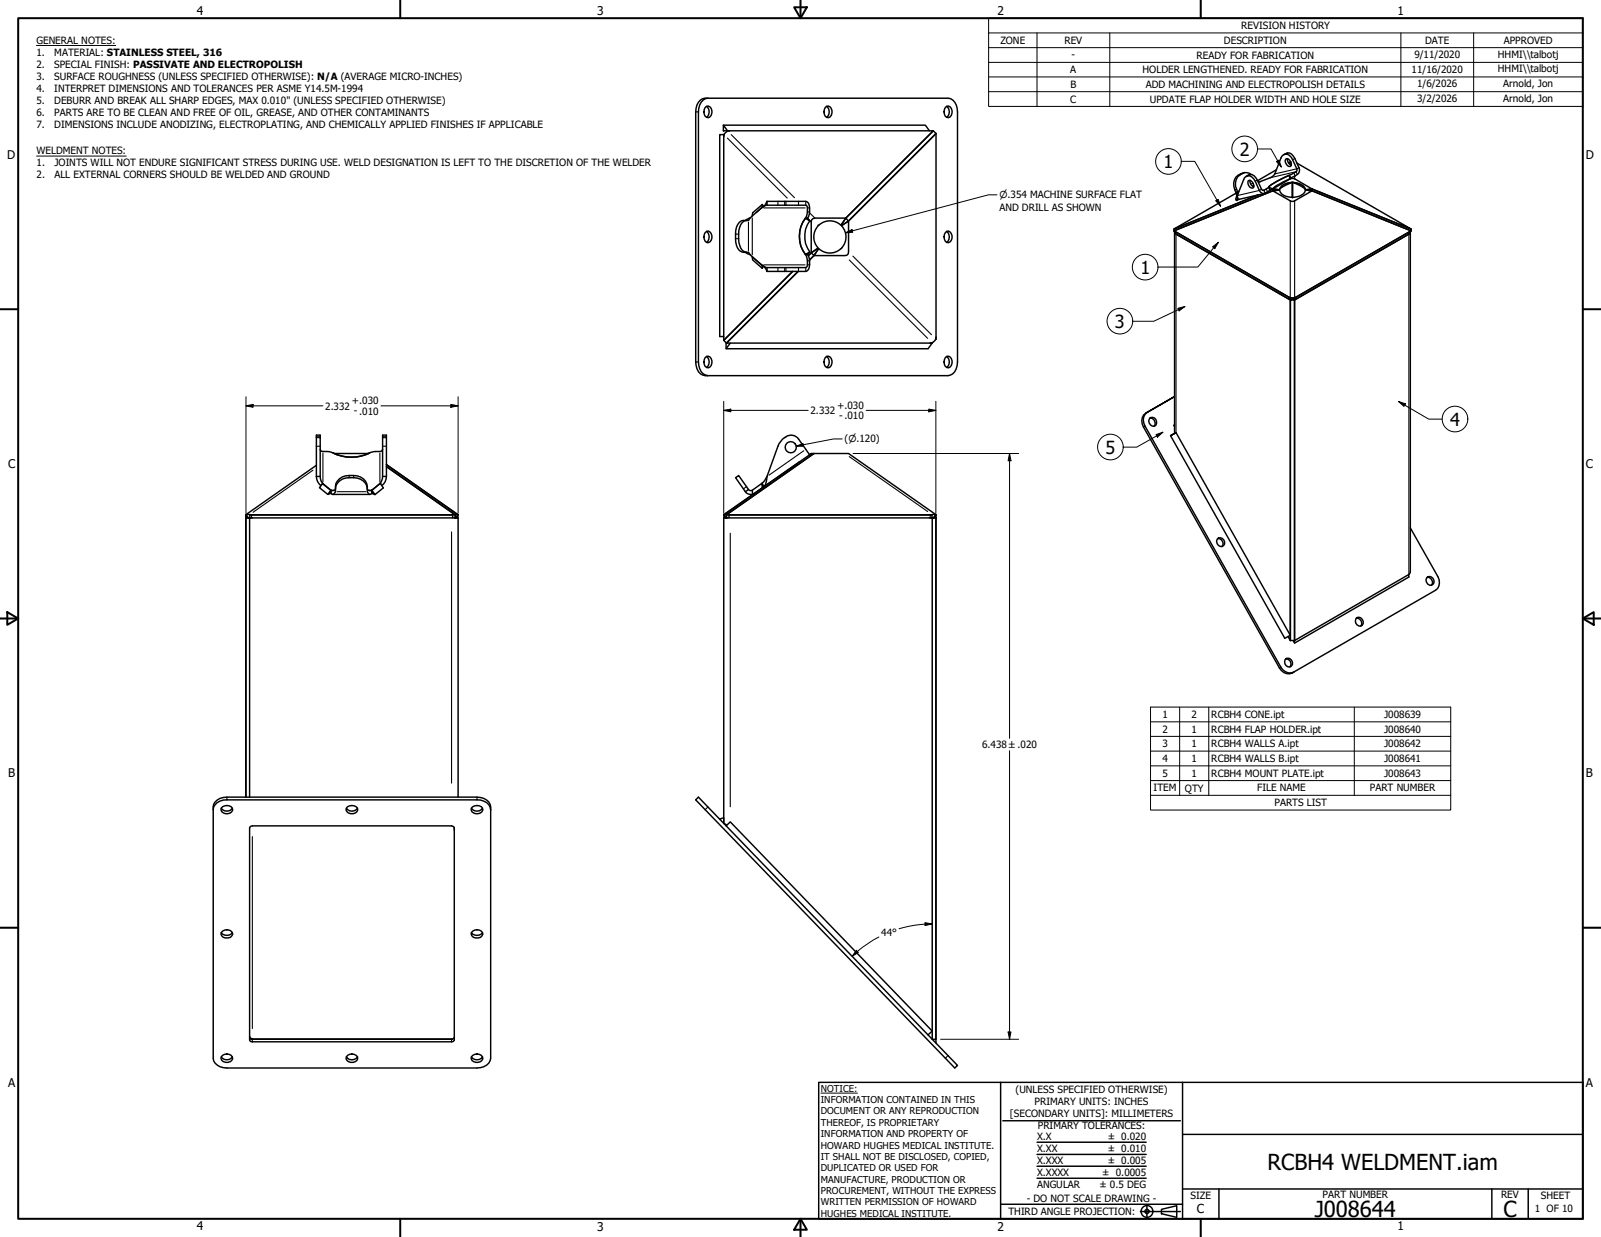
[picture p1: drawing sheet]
<svg xmlns="http://www.w3.org/2000/svg" width="559mm" height="432mm" viewBox="0 0 559 432" stroke-linecap="round" stroke-linejoin="round" font-family="sans-serif">
<!-- layer: Visible (ANSI) -->
<g fill="none" stroke="#000" stroke-width=".51">
<path d="M244.5 34.9l.8-.5 .8-.1h84.8a4.2 4.2 0 0 1 3.3 4.8v87.3a4.2 4.2 0 0 1-3.3 4.7h-84.8a4.2 4.2 0 0 1-3.3-4.7v-87.3a5.3 5.3 0 0 1 1.7-4.2zM246.1 37.5l.5-.4a1.97 1.97 0 0 1 1.8 1.1 1.97 1.97 0 0 1-.2 2.1l-1 .8a2.22 2.22 0 0 1-1.1-3.6zM246.6 37.1a2.49 2.49 0 0 1 0 3.9M247.1 34.3a4.2 4.2 0 0 0-3.3 4.8v87.3a4.2 4.2 0 0 0 3.3 4.7M288 37.5l.5-.4a1.97 1.97 0 0 1 1.8 1.1 1.97 1.97 0 0 1-.2 2.1l-1 .8a2.22 2.22 0 0 1-1.1-3.6zM288.5 37.1a2.38 2.38 0 0 1 0 3.9M329.9 37.5l.6-.4a1.97 1.97 0 0 1 1.7 1.1 1.97 1.97 0 0 1-.2 2.1l-1 .8a2.22 2.22 0 0 1-1.1-3.6zM330.4 37.1a2.38 2.38 0 0 1 0 3.9M252.5 43.7l1.4 2h-1.4zM252.5 43.7h70.5l1.4 2M252.6 47.7v71.1l24.1-24.1-24.1 24.1 1 1M252.6 47h-1.4v70.5h1.4"/>
<path d="M252.7 47.1l-.1 .6M252.7 47l-.1 .7M252.8 46.9l-.1 .1M254.6 45.7l-.8 .1M254.6 45.7l-1 .3-.9 1.1M254.6 45.7h71.2l-30.6 30.4M445.5 59.2l-6.5 3.9M448 54l.8-.3a1.86 1.86 0 0 1 2.6 .8 8.3 8.3 0 0 1 2.1 5.4 4.1 4.1 0 0 1-3.1 2.3M448.8 55.6l.3-.2a1.86 1.86 0 0 1 1.3 2.7 1.87 1.87 0 0 1-1.6-2.5zM449.4 55.4a2.25 2.25 0 0 0 1.3 2.3M450.5 56.5l-.8 .3M452.7 57l39.8 22.9-34.5-13.9"/>
<path d="M260.5 77a4.1 4.1 0 0 0-2.7 4.7 6.3 6.3 0 0 0 2 6.2l.7 .2M262 75.9l-1.8 1.1M265.9 72.4l-1.9 1.8M266.1 71.4l-3.4 2.9-.1 1M266.5 72.1l-.4-.7v1M267.7 71.6l13.8 .2a5.6 5.6 0 0 1-1.3 5.7 10.9 10.9 0 0 0 1.3 12l.2 .7a2.85 2.85 0 0 1-.5 3.2h-13.5M267.7 71.6l-1.9 1-3.2 2.8-1.4 1.6h-1.7a4.1 4.1 0 0 0-2.8 4.7 7.8 7.8 0 0 0 1.4 5.7l1.4 .7h1.7l1.4 1.6 3.2 2.8 1.9 .9M267.7 70.3h13.5a1.93 1.93 0 0 1 1.4 2.3 5.7 5.7 0 0 1-.7 3.6M267.7 70.3l-.6 1.2-.8 .8M267.7 70.3v1.3M281.1 76.2h.8l.7 .9zM282.6 77.1a9.3 9.3 0 0 0 0 10.8"/>
<path d="M285.9 78.5a5.6 5.6 0 0 0-.4 7.9M293.4 78.5h.2l1.6-2.4h-10.8l-1.1 .7-.2 11.5 2.3-1.6v-.3M293.4 78.5a5.6 5.6 0 0 0-7.5 0M295.2 76.1l1 1.1-2.3 1.5-.3-.2zM295.2 76.1l30.6-30.4 .9 .9-30.5 30.6 30.5-30.6v71.1M431.4 67.1l.3 1.2M431.4 67.4l-21.6 12.5 29.4-11.9-29.4 11.9v.7l34.4-14-34.4 14 .3 .4M431.9 69l-.4 1 .9-.4M432 66.9l-.1 1.3-.1-.1-.5 1.4 .2 .5M432 66.9l-.6 .2M434.3 60.3a4.1 4.1 0 0 0-3.3 5.9l.4 .9M434.9 61.6a2.36 2.36 0 0 1 3.9 1.3l1.8 3.5a4.3 4.3 0 0 0 3.1-1.9l7.1-3.7 1.6-.9 .3-.5a11.9 11.9 0 0 0-2.7-5.2 1.82 1.82 0 0 0-2.9 .9l-2.4 6-1.3 .9-4.2 1.5"/>
<path d="M435.7 63.1l.4-.2a1.86 1.86 0 0 1 1.2 2.8 1.87 1.87 0 0 1-1.6-2.6zM436.3 62.9a2.14 2.14 0 0 0 1.3 2.3M436.8 60.9a3.7 3.7 0 0 0-4.2 .2 3.7 3.7 0 0 0-1.4 3.9l.8 1.9M441.3 67.6l-8.9 2M442.8 65.3l1.4 .6-1 .5zM443.2 66.4l-.2 .2a2.23 2.23 0 0 1-3.1 .5l-.4-.6a6.7 6.7 0 0 0-3.3-5.1 1.77 1.77 0 0 0-2.1 1.3l-2.2 5.6 .2 1 .3 .3M444.2 66.6l2.3-.2a5 5 0 0 0 6.1 2.3 3.7 3.7 0 0 0 3.1-2.3l2.3 .2-6.6 3.7-1.1-.2zM444.2 66l2.3 .4-2.3 .2zM444.2 66l-1 .4M447.5 64.7l2.1-.9 1.2-.1-2.9 1.4-1.3 1zM450 61.2l.3 1.2zM450.3 62.4h1.6l6.1 3.6-2.4 .1"/>
<path d="M450.3 62.4l-6.1 3.6 2.4 .1M450.3 62.4l-4.5 2.2-1.6 1.3M450.8 63.7h.6M451.1 63.6v5.4M451.4 63.7a4.4 4.4 0 0 1 4.2 2.4l-1.3-1zM451.4 63.7h.1M455.7 66.2l2.3-.2v.6zM458 66l34.5 13.9v.7l-.4 .4M458 66.6l34.5 14M246.1 81.2l.5-.4a1.68 1.68 0 0 1 1.9 2.3 1.5 1.5 0 0 1-1.9 1.5 2.51 2.51 0 0 1-.5-3.4zM246.6 80.8a2.49 2.49 0 0 1 0 3.8M260.2 88.1l1.8 .9"/>
<path d="M265.9 92.6l-3.3-2.9 .1 1 3.4 3M266.1 92.6v1.1l.4-.8M266.3 92.8l.8 .7 .6 1.2M267.7 93.4v1.3M281.1 88.8l1.5-.9-.7 .9zM281.9 88.8a5.6 5.6 0 0 1-.2 5.8l-.5 .1h-13.5M283.1 88.3l2.3-1.6 .2 .2-1.5 2.3zM283.1 88.3l-1 1M284.1 89.2l-1.5 1.5M293.9 86.4a5.6 5.6 0 0 1-8 .5h-.3l-1.5 2.3h10.8l.7-.1 .4-.5 .2-11.4-2.3 1.5a6.1 6.1 0 0 1 0 7.7M329.9 81.2l.6-.4a1.68 1.68 0 0 1 1.8 2.3 1.5 1.5 0 0 1-1.8 1.5 2.51 2.51 0 0 1-.6-3.4zM330.4 80.8a2.38 2.38 0 0 1 0 3.8"/>
<path d="M410 80.8l.5 .9 39.8 23 .6-.3-.5 .3h1.4l-.5-.3 .6 .3 39.8-23 .6-.9M410 81v70.3M410.1 81l-.3-.4 41 23.8M410.1 81l.2 .1M491.9 81.1l.6-.5-40.6 23.3M492.3 81l-.2 119.1-.4 .4-39.9 23.1M253.6 119.8l25-25.1-25 25.1h71.1M253.6 119.8l-.2 1.9h70.5l1.5-1.9M254.9 119.8l-1.5 1.9M325.4 119.7l-.7 .1M325.5 119.6l-.1 .1M326.7 117.7l-.2 .8"/>
<path d="M326.7 117.7l-.1 .7-.5 .7-1.4 .7M450.3 104.7v118.9l-.7-1.4M450.3 103.9h1.6M450.4 103.9l.3 .5-.3 .2zM450.4 103.9l-40.1-23v.6l.2 .2 39.9 22.9M450.4 104.7v118.9M450.7 104.3l.1 .1M450.8 104.4h.6M451.5 104.3l-.1 .1M451.8 103.9v.7l-.3-.2zM451.8 103.9l40.1-23-.2 .8-39.9 22.9M451.8 104.7v118.9"/>
<path d="M451.9 103.9l-.5 .5M451.9 104.7v118.9M246.1 124.8l.5-.4a1.97 1.97 0 0 1 1.8 1.1 1.97 1.97 0 0 1-.2 2.1l-1 .8a2.22 2.22 0 0 1-1.1-3.6zM246.6 124.5a2.49 2.49 0 0 1 0 3.8M288 124.8l.5-.4a1.97 1.97 0 0 1 1.8 1.1 1.97 1.97 0 0 1-.2 2.1l-1 .8a2.22 2.22 0 0 1-1.1-3.6zM288.5 124.5a2.38 2.38 0 0 1 0 3.8M329.9 124.8l.6-.4a1.97 1.97 0 0 1 1.7 1.1 1.97 1.97 0 0 1-.2 2.1l-1 .8a2.22 2.22 0 0 1-1.1-3.6zM330.4 124.5a2.38 2.38 0 0 1 0 3.8M111.8 156.8l.4 .7 .5 .1a7.5 7.5 0 0 1 5 1.2 14.7 14.7 0 0 0 11.9-.9l3.4-.4 .5-.7M116.7 158.3h11.9M273.9 152.7l-1 .9-1.1 1.6-4.1 11.1M273.9 152.8a3.2 3.2 0 0 1 4.8 .4l3.9 5.6"/>
<path d="M282.5 158.6l.1 .1M282.6 158.8l.5-.5h1l-30.5 21.4v1.1v-1.1l71.7 .1M282.6 158.8l-3.6 2.5M283.1 158.3l-.5 .5M401.3 146a1.75 1.75 0 0 1 1.7 .9 1.75 1.75 0 0 1-.2 1.9M401.5 145.8a1.64 1.64 0 0 1 2.1 .9 1.64 1.64 0 0 1-.8 2.1 1.75 1.75 0 0 1-1.7-1.1 1.75 1.75 0 0 1 .4-1.9zM408.6 152.1l1.9-1.1zM410 148.5h-.3l.3 .4M410 148.3l-.3 .2M410.5 151l39.8 70.7-1.9 1.1-39.8-70.7M85.8 179.8l.8 .9M85.9 179.8l-.1 1h2.3"/>
<path d="M87.2 179.6l71.7 .1v1.1v-1.1l-24-16.8 24 16.8h1M87.2 179.8h70.8v1M87.2 179.6v1.2M110.4 162.4l-24.5 17.2h1.3M110.4 166.3a4.2 4.2 0 0 0 1.6 3.2M110.4 166.3h1.4M110.4 166.3v-14.4h1.4v14.4M111.8 166.3a3.5 3.5 0 0 0 .9 2.5M112.7 168.8l2.8 2.3M112.7 168.8v.1M115.4 171.1v1.1l-1 .4zM115.4 171.1l-2.9-2.3-1 1.4 2.9 2.4"/>
<path d="M115.4 172.2h.1M115.5 172.2l.8 .4 .8-1a4.5 4.5 0 0 1 4.8-5.6 5.4 5.4 0 0 1 6.1 2.8l.2 2.8 .8 1 .8-.4M115.5 171.1v1.1M116.1 172.6h13.1M117.1 170.6a4.4 4.4 0 0 1 4.8-3.8 5.4 5.4 0 0 1 6.1 2.8l.2 1M117.1 170.9l-.8 .4-.8-.2M128.2 170.9l.8 .4 .8-.2M129.8 171.1l1.1 1.6-1.1-.5zM129.8 171.1v1.1M129.8 171.1l2.9-2.4 1.1 1.6-2.9 2.4M133.5 166.3h1.4M133.5 166.3l-.3 1.5-.6 1-2.8 2.3"/>
<path d="M133.5 166.3v-14.4h1.4v14.4M134.9 166.3a3.9 3.9 0 0 1-1.6 3.2M159.8 179.8v1h-1.2M252.6 179.7l.8 1.1M252.7 179.8v1h1.2M260.2 171.6a2.35 2.35 0 0 0 2.5 .9M261.2 170.9l-3.4-4.9-1.1 .8 3.5 4.8M261.2 170.9a.99 .99 0 0 0 1.4 .2M261.2 170.9l-1 .7M265.9 168.7l-3.3 2.4 .1 1.6M266.5 169.5l-.6-.8 .2 1.6M267.7 166.3l-.8 1.5-1.1 1"/>
<path d="M267.7 166.3a6.3 6.3 0 0 1-1 3.6v-.1M279 161.3l-26.4 18.4 .8 1M279 161.3l-26.4 18.4h1l30.5-21.4h12.1l30.4 21.3M325.3 179.6h1.3M326.5 179.8l.2 1-.2-1-.7 .9M326.6 179.6l-.8 1.1M326.6 179.6v.2M85.9 180.8l-.1 97.5M85.9 180.8v-1l.7 1M86.6 180.7h.6M86.6 180.7v.1M86.9 180.7l-.2 .1"/>
<path d="M87.1 180.8h-1.2v97.5M159 180.7l.9-1-25-17.5 25 17.5-.8 1.1M254.4 180.8v-1h70.9v1M324.4 180.8h2.3v182l-.1-182h-1.2M325.3 180.7h.5M325.6 180.7l.2 .1M425 188a1.75 1.75 0 0 1 1.7 .9 1.75 1.75 0 0 1-.2 1.9M425.3 187.8a1.6 1.6 0 0 1 2 .9 1.6 1.6 0 0 1-.8 2.1 1.67 1.67 0 0 1-1.7-1 1.67 1.67 0 0 1 .5-2zM492.3 184.3l9.5 16.9a3.6 3.6 0 0 1-.8 4.9l-49.4 28.5a3.4 3.4 0 0 1-4.6-1.7l-47.3-84.1a3.5 3.5 0 0 1 .8-4.9l9.5-5.5-10.1 5.8a3.5 3.5 0 0 0-.8 4.8l47.4 84.1a3.4 3.4 0 0 0 5 1.5M473.5 215.8a1.75 1.75 0 0 1 1.6 .9 1.75 1.75 0 0 1-.2 1.9M473.6 215.6a1.63 1.63 0 0 1 2 .9 1.63 1.63 0 0 1-.7 2.1 1.72 1.72 0 0 1-1.7-1.1 1.72 1.72 0 0 1 .4-1.9zM491.7 200.6v.8l-39.8 23.1"/>
<path d="M497.9 201.8a1.53 1.53 0 0 1 2.3 .2 1.53 1.53 0 0 1-.6 2.3 1.72 1.72 0 0 1-1.7-2.5zM498.1 201.5a1.72 1.72 0 0 1 1.6 .9 1.72 1.72 0 0 1-.1 1.9M448.8 230.1a1.67 1.67 0 0 1 1.6 .8 1.67 1.67 0 0 1-.2 1.9M448.9 229.9a1.61 1.61 0 0 1 2 .8 1.61 1.61 0 0 1-.6 2.1 1.68 1.68 0 0 1-1.8-1 1.68 1.68 0 0 1 .4-1.9zM450.3 223.6h1.5M451.4 223.6l.5 .9-.1-.9M75.1 280a5.1 5.1 0 0 1 4.1-1.7h87.3a4.3 4.3 0 0 1 4.8 3.4v87.7a4.3 4.3 0 0 1-4.8 3.4h-87.3a4.3 4.3 0 0 1-4.8-3.4v-87.7l.1-.9zM87.1 278.3v-97.5h72.8v97.5M242.8 279.2l1-.9 90.4 93.6-1 .9zM74.4 282.6a4.2 4.2 0 0 1 4.8-3.4h87.3a4.2 4.2 0 0 1 4.8 3.4M77.2 282.1a2.35 2.35 0 0 0 3.9 0M77.7 281.6a2.2 2.2 0 0 1 3.5 1.2 2.24 2.24 0 0 1-2 1.3 2.24 2.24 0 0 1-2-1.3v-.7z"/>
<path d="M120.9 282.1a2.35 2.35 0 0 0 3.9 0M121.3 281.6a2.63 2.63 0 0 1 3.5 .5 2.02 2.02 0 0 1-1.4 2 2.02 2.02 0 0 1-2.3-.8l-.3-.5zM158.6 288.9l-.2 74.4-.8 .4h-69.5l-.9-.4v-74.6l.9-.4h69.5l.8 .4 .2 .3M164.5 282.1a2.35 2.35 0 0 0 3.9 0M165 281.6a2.2 2.2 0 0 1 3.5 1.2 2.24 2.24 0 0 1-2 1.3 2.24 2.24 0 0 1-2-1.3v-.7zM251.2 285.9l1.4-.5v2v-106.6h72.8v182h1.2l.1 1.3M252.7 287.5l1 .5M253.4 288.3l1.5-1.4 70.5 73-1.5 1.4M77.2 325.6a2.44 2.44 0 0 0 3.9 0M77.7 325.1a2.15 2.15 0 0 1 3.5 1 2.24 2.24 0 0 1-2 1.3 2.24 2.24 0 0 1-2-1.3v-.5zM164.5 325.6a2.44 2.44 0 0 0 3.9 0M165 325.1a2.15 2.15 0 0 1 3.5 1 2.24 2.24 0 0 1-2 1.3 2.24 2.24 0 0 1-2-1.3v-.5z"/>
<path d="M77.2 368.9a2.35 2.35 0 0 0 3.9 0M77.7 368.4a2.14 2.14 0 0 1 3.5 1.2 2.24 2.24 0 0 1-2 1.3 2.24 2.24 0 0 1-2-1.3v-.7zM87.1 361.8l1 1M87.1 362.1l.5 .5 .5 .2M87.4 362.6l.7 .2M88.1 362.8h69.7zM120.9 368.9a2.35 2.35 0 0 0 3.9 0M121.3 368.4a2.14 2.14 0 0 1 3.5 1.2 2.23 2.23 0 0 1-2 1.3 2.23 2.23 0 0 1-2-1.3zM158.6 362.1l-.2 .3-.8 .4M164.5 368.9a2.35 2.35 0 0 0 3.9 0M165 368.4a2.14 2.14 0 0 1 3.5 1.2 2.24 2.24 0 0 1-2 1.3 2.24 2.24 0 0 1-2-1.3v-.7z"/>
<circle cx="276" cy="156.1" r="1.94"/>
</g>
<!-- layer: Visible Narrow (ANSI) -->
<g fill="none" stroke="#000" stroke-width=".38">
<path d="M242.9 39.1h.8M253.9 48.2l20.9 21M255.2 47l22.1 22M449.2 53.5l-.8 .3M449.5 53.4l-.8 .4M450.3 56.5v1M451.9 55.3l-.7 .5M453.4 58.5l-.8 .4-7.7 1.8M261.2 77.5v10M262.6 76.1v12.9M266.6 72.6h14.4M271.5 70.4v1.2"/>
<path d="M273.9 70.4v1.2M274.3 70.4v1.2M278.7 70.4v1.2M281.1 76.2h.7M281.2 70.4v1.2M281.8 74h.7M281.8 72.6h.7M282.1 76.5l1 .9M282.6 74.4l1.8 1.7M431.6 66.1l-.6 .1M432 67.9l-.1 .2M432.5 66.7l-.5 .2"/>
<path d="M432.8 61.1l-.7 .1M433.6 60.6l-.6 .1M436.1 61l-.7 .4M436.4 61l-.8 .3M437.3 63.9l-.7 .4M437.6 64.7l-.5 .3M438.8 62.9l-.7 .4M439.9 63.4l-.6 .4M440.3 66l-.8 .5-7.6 1.8M440.9 66.5l.2-.1 .5 1M442 66l.4 .9M442.8 65.3l.4 1.1"/>
<path d="M450 61.2l.4 1M450.3 62.2v.2M450.3 70.1v33.8M451.6 60.4l.5 1M451.9 61.5v.9M451.9 70.1v33.8M452.8 60.9l-.4-1-9 2.1M256.7 81.7h1M256.7 83.3h1M266.6 92.5h14.4M271.5 93.5v1.2M273.9 93.5v1.2"/>
<path d="M274.3 93.5v1.2M278.7 93.5v1.2M281.1 88.8h.7M281.2 93.5v1.2M281.8 91.1h.7M281.8 92.5h.7M296.4 90.7l27.4 27.4M297.7 89.4l27.4 27.4M410.5 81.7v69.3M491.7 81.7v118.8M450 103.8v.7M452.2 103.8v.7"/>
<path d="M242.9 126.4h.8M110.5 152.5h1.2M110.5 152.8h1.2M110.5 155.8h1.2M112.7 158.2v10.1M117.6 158.4l-.3 .2M132.6 158.2v10.1M133.6 152.5h1.2M133.6 152.8h1.2M133.6 155.8h1.2M280.5 157.4l-12.1 8.5M296.4 159.4l27.4 19.2"/>
<path d="M399.7 148.8l-.6 .2M400.5 143.9l-.6 .3M87.8 179.7v1M109.2 164.1l-20.9 14.7M115.5 171.1h1.1M117.7 171.6h9.9M121.9 166v.7M123.4 166v.7M128.6 171.1h1.1M260.5 169.9l-1 .7M324.7 179.7v1M157.6 185.7v87.7"/>
<path d="M254.9 186.1v95.5M447 232.9l-.5 .2M79.2 278.3v.8M166.5 278.3v.8M88.1 292v67M247 281.7l-.8 .9M88.1 362.8v.9M157.6 362.8v.9M330.8 368.5l-.8 .9"/>
</g>
<!-- layer: Visible (ANSI) -->
<g fill="#000">
<circle cx="129.8" cy="172.2" r=".25"/>
<circle cx="132.6" cy="168.8" r=".25"/>
</g>
<!-- layer: Visible Narrow (ANSI) -->
<circle cx="491.7" cy="81.7" r=".19" fill="#000"/>
<!-- layer: Symbol (ANSI) -->
<g fill="none" stroke="#000" stroke-width=".35">
<path d="M12.7 15.9h27.7M345.1 11.5v-5.2h207.3v5.2M345.1 16.6h207.3M361.9 11.5v25.6M387.3 11.5v25.6M488.9 11.5v25.6M514.3 11.5v25.6M552.4 11.5h-207.3v5.1M552.4 11.5v25.6h-207.3v-20.5M345.1 21.8h207.3M345.1 26.9h207.3M345.1 32h207.3"/>
<path d="M12.8 54.5h31.3M412.3 56.3h4.7l9 15.7M438.9 52h4.7l3.6 6.3M445.5 56.4l.9-.5 .8 2.4zM424.4 70.1l.8-.5 .8 2.4zM423.2 86.2l2.1-1.6-1.3 2.2zM425.3 84.6l-7.2 8.6h-13.9M411.1 107.6l2.5-.6-2.1 1.5zM413.6 107l-10.9 5.1h-7.3M403.5 151.7l2.4-.8-1.9 1.7zM405.9 150.9l-9.2 5.2h-4.7M488.1 140.1l2.4 .9-.5 .9z"/>
<path d="M488.1 140.1l10.6 6.2h4.7M401.6 252h104.7M401.6 257h104.7M411.7 246.8v30.8M421.9 246.8v30.8M472.7 246.8v30.8M401.6 272.5h104.7v-25.7h-104.7v30.8M401.6 277.6v5.2h104.7v-5.2M401.6 262.2h104.7M401.6 267.3h104.7M506.3 272.5v5.1h-104.7"/>
<circle cx="407.8" cy="56.4" r="4.5"/>
<circle cx="434.4" cy="52" r="4.5"/>
<circle cx="399.7" cy="93.2" r="4.5"/>
<circle cx="390.9" cy="112.1" r="4.5"/>
<circle cx="387.6" cy="156.1" r="4.5"/>
<circle cx="507.8" cy="146.3" r="4.5"/>
</g>
<!-- layer: Border (ANSI) -->
<g fill="none" stroke="#000" stroke-width=".7">
<path d="M6.3 6.3h546.1v419.1h-546.1zM139.7 0v6.3M277.2 2.5h4.4l-2.2 3.8zM279.4 0v6.3M419.1 0v6.3M0 107.9h6.3M552.4 107.9h6.4M0 215.9h6.3M2.5 213.7l3.8 2.2-3.8 2.2zM552.4 215.9l3.9-2.2v4.4zM552.4 215.9h6.4M0 323.8h6.3"/>
<path d="M552.4 323.8h6.4M139.7 425.4v6.4M279.4 425.4l2.2 3.9h-4.4zM279.4 425.4v6.4M419.1 425.4v6.4"/>
</g>
<!-- layer: Title (ANSI) -->
<g fill="none" stroke="#000" stroke-width=".51">
<path d="M285.8 377.8h266.6v47.6h-266.6zM349.2 377.8v47.6M412.7 377.8v47.6M350 391.2h62M361.9 398.7h38.1M412.7 396h139.7M361.9 411.3h38.1M361.9 407.1h38.1M361.9 403h38.1M412.7 415h139.7M425.4 415v10.4M520.7 415v10.4"/>
<path d="M533.4 415v10.4M349.2 420.4h63.5M398 422.9h14M400.3 420.6v4.6M405.4 422.1l5.3-1.2v4l-5.3-1.2z"/>
<circle cx="400.3" cy="422.9" r="2.06"/>
<circle cx="400.3" cy="422.9" r=".73"/>
</g>
<path d="M286.5 381.6h12.8" fill="none" stroke="#000" stroke-width=".35"/>
<!-- layer: Dimension (ANSI) -->
<g fill="none" stroke="#000" stroke-width=".35">
<path d="M348 68h-3l-49.9 13.3M295.1 81.3l2.3-1.2 .2 1zM85.9 138.5v40.7M159.9 138.5v40.7M85.9 141.7l2.4-.5v1zM85.9 141.7h26.8M133 141.7h26.9M157.4 141.2l2.5 .5-2.5 .5zM252.6 143.3l2.5-.5v1zM252.6 143.3h29.5M252.6 140.1v39.1M277.9 155.8l2.3-1 .2 1z"/>
<path d="M293.9 153.2h-2.9l-13.1 2.6M297.8 158.3h57.7M302.3 143.3h24.3M324.2 142.8l2.4 .5-2.4 .5zM326.6 140.1v39.1M352.4 158.3l.5 2.5h-1zM352.4 158.3v99.4M352.4 262.1v100.7M298.9 331.7l.7 .8-2.2 1.3zM299.3 332.1l-1.9 1.7M306.7 327.1l-3.8 2.3-3.7 2.7M322.8 322.1l2.6 .4-2.5 .6z"/>
<path d="M325.4 322.5l-6.2 .5-5.4 1.2M328.3 362.8h27.2M351.9 360.2h1l-.5 2.6z"/>
</g>
<path d="M295.1 81.3l2.3-1.2 .2 1zM85.9 141.7l2.4-.5v1zM157.4 141.2l2.5 .5-2.5 .5zM252.6 143.3l2.5-.5v1zM277.9 155.8l2.3-1 .2 1zM324.2 142.8l2.4 .5-2.4 .5zM352.4 158.3l.5 2.5h-1zM298.9 331.7l.7 .8-2.2 1.3zM322.8 322.1l2.6 .4-2.5 .6zM351.9 360.2h1l-.5 2.6z" fill="#000"/>
<!-- layer: Symbol (ANSI) -->
<path d="M445.5 56.4l.9-.5 .8 2.4zM424.4 70.1l.8-.5 .8 2.4zM423.2 86.2l2.1-1.6-1.3 2.2zM411.1 107.6l2.5-.6-2.1 1.5zM403.5 151.7l2.4-.8-1.9 1.7zM488.1 140.1l2.4 .9-.5 .9z" fill="#000"/>
<g font-size="7.7">
<text x="442.4" y="408.3">RCBH4 WELDMENT.iam</text>
<text x="458.9" y="424.8">J008644</text>
<text x="524.8" y="424.7">C</text>
</g>
<g font-size="6.3">
<text x="406.1" y="58.6">1</text>
<text x="432.7" y="54.3">2</text>
<text x="398" y="95.5">1</text>
<text x="389.1" y="114.4">3</text>
<text x="506.2" y="148.6">4</text>
<text x="385.8" y="158.3">5</text>
</g>
<text font-size="4.3" x="417.8" y="423.5">C</text>
<g font-size="4.2">
<text x="68.7" y="5.3">4</text>
<text x="208.4" y="5.3">3</text>
<text x="348.1" y="5.3">2</text>
<text x="487.8" y="5.3">1</text>
<text x="2.5" y="55.5">D</text>
<text x="553.5" y="55.5">D</text>
<text x="2.8" y="163.4">C</text>
<text x="553.5" y="163.4">C</text>
<text x="2.9" y="271.4">B</text>
<text x="553.5" y="271.4">B</text>
<text x="2.8" y="379.3">A</text>
<text x="553.5" y="379.3">A</text>
<text x="68.7" y="429.5">4</text>
<text x="208.4" y="429.6">3</text>
<text x="348.1" y="429.6">2</text>
<text x="487.8" y="429.5">1</text>
</g>
<g font-size="3.5">
<text x="433.3" y="10.2">REVISION HISTORY</text>
<text x="12.7" y="15.3">GENERAL NOTES:</text>
<text x="349.2" y="15.3">ZONE</text>
<text x="371.5" y="15.3">REV</text>
<text x="427.2" y="15.3">DESCRIPTION</text>
<text x="497.4" y="15.3">DATE</text>
<text x="524.9" y="15.3">APPROVED</text>
<text x="12.7" y="19.5">1.</text>
<text x="12.7" y="23.7">2.</text>
<text x="18.9" y="19.5">MATERIAL: STAINLESS STEEL, 316</text>
<text x="18.9" y="23.7">SPECIAL FINISH: PASSIVATE AND ELECTROPOLISH</text>
<text x="374" y="20.3">-</text>
<text x="417.6" y="20.4">READY FOR FABRICATION</text>
<text x="493.6" y="20.3">9/11/2020</text>
<text x="522.8" y="20.1">HHMI\\talbotj</text>
<text x="12.7" y="27.8">3.</text>
<text x="18.9" y="27.8">SURFACE ROUGHNESS (UNLESS SPECIFIED OTHERWISE): N/A (AVERAGE MICRO-INCHES)</text>
<text x="373.6" y="25.6">A</text>
<text x="398.8" y="25.6">HOLDER LENGTHENED. READY FOR FABRICATION</text>
<text x="492.7" y="25.4">11/16/2020</text>
<text x="522.8" y="25.3">HHMI\\talbotj</text>
<text x="12.7" y="32">4.</text>
<text x="18.9" y="32">INTERPRET DIMENSIONS AND TOLERANCES PER ASME Y14.5M-1994</text>
<text x="373.6" y="35.9">C</text>
<text x="373.6" y="30.7">B</text>
<text x="399.9" y="30.7">ADD MACHINING AND ELECTROPOLISH DETAILS</text>
<text x="401.4" y="35.9">UPDATE FLAP HOLDER WIDTH AND HOLE SIZE</text>
<text x="494.6" y="30.5">1/6/2026</text>
<text x="494.6" y="35.6">3/2/2026</text>
<text x="524.7" y="30.5">Arnold, Jon</text>
<text x="524.7" y="35.6">Arnold, Jon</text>
<text x="12.7" y="36.2">5.</text>
<text x="12.7" y="40.4">6.</text>
<text x="18.9" y="36.2">DEBURR AND BREAK ALL SHARP EDGES, MAX 0.010&quot; (UNLESS SPECIFIED OTHERWISE)</text>
<text x="18.9" y="40.4">PARTS ARE TO BE CLEAN AND FREE OF OIL, GREASE, AND OTHER CONTAMINANTS</text>
<text x="12.7" y="44.6">7.</text>
<text x="18.9" y="44.6">DIMENSIONS INCLUDE ANODIZING, ELECTROPLATING, AND CHEMICALLY APPLIED FINISHES IF APPLICABLE</text>
<text x="12.8" y="53.9">WELDMENT NOTES:</text>
<text x="12.8" y="58">1.</text>
<text x="19" y="58">JOINTS WILL NOT ENDURE SIGNIFICANT STRESS DURING USE. WELD DESIGNATION IS LEFT TO THE DISCRETION OF THE WELDER</text>
<text x="12.8" y="62.2">2.</text>
<text x="19" y="62.2">ALL EXTERNAL CORNERS SHOULD BE WELDED AND GROUND</text>
<text x="348.8" y="73.8">AND DRILL AS SHOWN</text>
<text x="113.5" y="143">2.332</text>
<text x="122.8" y="141">+.030</text>
<text x="292.2" y="142.6">+.030</text>
<text x="123.4" y="144.6">- .010</text>
<text x="282.9" y="144.6">2.332</text>
<text x="292.9" y="146.2">- .010</text>
<text x="294.8" y="154.4">(⌀.120)</text>
<text x="405.7" y="250.6">1</text>
<text x="415.9" y="250.7">2</text>
<text x="422.8" y="250.7">RCBH4 CONE.ipt</text>
<text x="483.1" y="250.7">J008639</text>
<text x="405.7" y="255.8">2</text>
<text x="415.9" y="255.8">1</text>
<text x="422.8" y="255.8">RCBH4 FLAP HOLDER.ipt</text>
<text x="483.1" y="255.8">J008640</text>
<text x="342.8" y="261.2">6.438 ±.020</text>
<text x="405.7" y="260.9">3</text>
<text x="415.9" y="260.9">1</text>
<text x="422.8" y="260.9">RCBH4 WALLS A.ipt</text>
<text x="483.1" y="260.9">J008642</text>
<text x="405.7" y="266.1">4</text>
<text x="415.9" y="266.1">1</text>
<text x="422.8" y="266.1">RCBH4 WALLS B.ipt</text>
<text x="483.1" y="266.1">J008641</text>
<text x="405.7" y="271.1">5</text>
<text x="415.9" y="271.2">1</text>
<text x="422.8" y="271.2">RCBH4 MOUNT PLATE.ipt</text>
<text x="483.1" y="271.2">J008643</text>
<text x="402.7" y="276.3">ITEM</text>
<text x="413.6" y="276.4">QTY</text>
<text x="438.8" y="276.3">FILE NAME</text>
<text x="444.8" y="281.4">PARTS LIST</text>
<text x="478.2" y="276.3">PART NUMBER</text>
<text x="307.5" y="326.7">44°</text>
<text x="354.5" y="381.6">(UNLESS SPECIFIED OTHERWISE)</text>
<text x="352.5" y="390">[SECONDARY UNITS]: MILLIMETERS</text>
<text x="361.1" y="385.8">PRIMARY UNITS: INCHES</text>
<text x="362.3" y="394.1">PRIMARY TOLERANCES:</text>
<text x="361.9" y="397.9">X.X</text>
<text x="386.7" y="398">± 0.020</text>
<text x="361.9" y="402.1">X.XX</text>
<text x="361.9" y="406.3">X.XXX</text>
<text x="386.7" y="402.1">± 0.010</text>
<text x="386.7" y="406.3">± 0.005</text>
<text x="361.9" y="410.5">X.XXXX</text>
<text x="384.7" y="410.5">± 0.0005</text>
<text x="358.4" y="419.7">- DO NOT SCALE DRAWING -</text>
<text x="361.9" y="414.6">ANGULAR</text>
<text x="383.8" y="414.7">± 0.5 DEG</text>
<text x="415.5" y="418.4">SIZE</text>
<text x="461.6" y="418.3">PART NUMBER</text>
<text x="523.9" y="418.3">REV</text>
<text x="537.8" y="418.4">SHEET</text>
<text x="352" y="424.2">THIRD ANGLE PROJECTION:</text>
<text x="535.7" y="423.2">1 OF 10</text>
</g>
<g font-size="3.3">
<text x="348.8" y="69.2">⌀.354 MACHINE SURFACE FLAT</text>
<text x="286.5" y="381.1">NOTICE:</text>
<text x="286.5" y="385">INFORMATION CONTAINED IN THIS</text>
<text x="286.5" y="389">DOCUMENT OR ANY REPRODUCTION</text>
<text x="286.5" y="392.9">THEREOF, IS PROPRIETARY</text>
<text x="286.5" y="396.9">INFORMATION AND PROPERTY OF</text>
<text x="286.5" y="400.9">HOWARD HUGHES MEDICAL INSTITUTE.</text>
<text x="286.5" y="404.9">IT SHALL NOT BE DISCLOSED, COPIED,</text>
<text x="286.5" y="408.9">DUPLICATED OR USED FOR</text>
<text x="286.5" y="412.8">MANUFACTURE, PRODUCTION OR</text>
<text x="286.5" y="416.8">PROCUREMENT, WITHOUT THE EXPRESS</text>
<text x="286.5" y="420.8">WRITTEN PERMISSION OF HOWARD</text>
<text x="286.5" y="424.8">HUGHES MEDICAL INSTITUTE.</text>
</g>
</svg>
